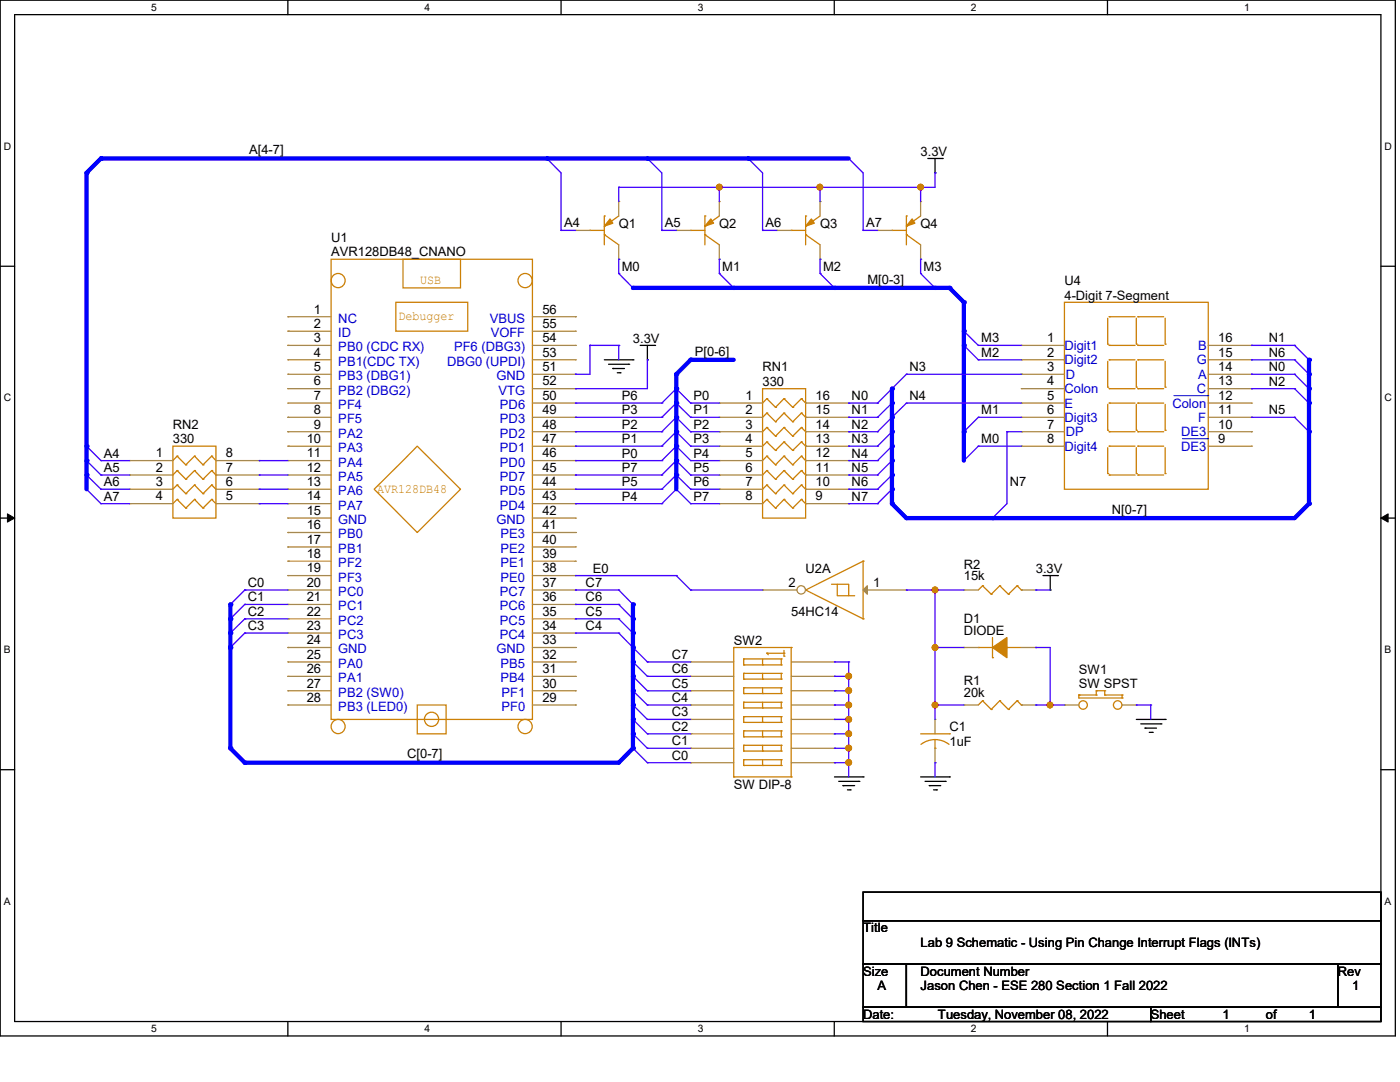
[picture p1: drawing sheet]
<svg xmlns="http://www.w3.org/2000/svg" width="279mm" height="216mm" viewBox="0 0 279 216" stroke-linecap="round" stroke-linejoin="round" font-family="sans-serif">
<path d="M0 0h278.5v206.7h-278.5zM2.9 2.9h272.7v200.9h-272.7z" fill="none" stroke="#000" stroke-width=".25"/>
<g fill="#fff">
<path d="M30.2 .3h1.1v2.3h-1.1z"/>
<path d="M30.2 204.1h1.1v2.3h-1.1z"/>
</g>
<path d="M57.4 0v2.9M57.4 203.8v2.9" fill="none" stroke="#000" stroke-width=".25"/>
<g fill="#fff">
<path d="M84.7 .3h1.1v2.3h-1.1z"/>
<path d="M84.7 204.1h1.1v2.3h-1.1z"/>
</g>
<path d="M112 0v2.9M112 203.8v2.9" fill="none" stroke="#000" stroke-width=".25"/>
<g fill="#fff">
<path d="M139.2 .3h1.1v2.3h-1.1z"/>
<path d="M139.2 204.1h1.1v2.3h-1.1z"/>
</g>
<path d="M166.5 0v2.9M166.5 203.8v2.9" fill="none" stroke="#000" stroke-width=".25"/>
<g fill="#fff">
<path d="M193.8 .3h1.1v2.3h-1.1z"/>
<path d="M193.8 204.1h1.1v2.3h-1.1z"/>
</g>
<path d="M221 0v2.9M221 203.8v2.9" fill="none" stroke="#000" stroke-width=".25"/>
<g fill="#fff">
<path d="M248.3 .3h1.1v2.3h-1.1z"/>
<path d="M248.3 204.1h1.1v2.3h-1.1z"/>
<path d="M.8 28h1.4v2.3h-1.4z"/>
<path d="M276.3 28h1.4v2.3h-1.4z"/>
<path d="M.8 78.2h1.4v2.3h-1.4z"/>
<path d="M276.3 78.2h1.4v2.3h-1.4z"/>
</g>
<path d="M0 53.1h2.9M275.6 53.1h2.9" fill="none" stroke="#000" stroke-width=".25"/>
<g fill="#fff">
<path d="M.8 128.5h1.3v2.2h-1.3z"/>
<path d="M276.3 128.5h1.3v2.2h-1.3z"/>
</g>
<path d="M0 103.4h2.9M275.6 103.4h2.9" fill="none" stroke="#000" stroke-width=".25"/>
<path d="M1.5 102.5l1.4 .9-1.4 .8zM275.6 103.4l1.4-.9v1.7z" fill="#000" stroke="#000" stroke-width=".2"/>
<g fill="#fff">
<path d="M.8 178.7h1.3v2.2h-1.3z"/>
<path d="M276.3 178.7h1.3v2.2h-1.3z"/>
</g>
<g fill="none" stroke="#000" stroke-width=".25">
<path d="M185.2 31.6h2.8M186.6 34.5h.1M186.6 31.6v2.9M188 31.6h.1M120.6 71.8h5.7M121.5 72.7h4M122.3 73.5h.1M122.3 73.5h2.3M123.2 74.4h.5M123.7 74.4h.1M125.5 72.7h.1M126.3 71.8h.1"/>
<path d="M127.8 68.9h2.8M129.2 71.8h.1M129.2 68.9v2.9M130.6 68.9h.1M208.2 114.9h2.8M209.6 117.7h.1M209.6 114.9v2.8M211 114.9h.1M0 153.6h2.9M166.5 155h5.8M167.4 155.9h4M168.2 156.8h.1"/>
<path d="M168.2 156.8h2.4M169.1 157.6h.6M169.7 157.6h.1M171.4 155.9h.1M172.3 155h.1M183.7 155h5.8M184.6 155.9h4M185.5 156.8h.1M185.5 156.8h2.2M186.3 157.6h.6M186.9 157.6h.1M188.6 155.9h.1"/>
<path d="M189.5 155h.1M226.8 143.6h5.7M227.7 144.4h4M228.5 145.3h.1M228.5 145.3h2.3M229.4 146.1h.6M230 146.1h.1M231.7 144.4h.1M232.5 143.6h.1M275.6 153.6h2.9M172.3 178h103.3v5.7h-103.3zM172.3 183.7h103.3v8.7h-103.3z"/>
<path d="M172.3 192.4h8.6v8.6h-8.6zM180.9 192.4h86.1v8.6h-86.1zM267 192.4h8.6v8.6h-8.6zM172.3 201h57.4v2.8h-57.4zM229.7 201h45.9v2.8h-45.9z"/>
</g>
<g fill="none" stroke="#4200ff" stroke-width=".25">
<path d="M109.1 31.6h.1M109.1 31.6l2.9 2.9M129.2 31.6h.1M129.2 31.6l2.9 2.9M149.3 31.6h.1M149.3 31.6l2.9 2.9M169.4 31.6h.1M169.4 31.6l2.9 2.9M123.5 54.6h.1M123.5 54.6l2.8 2.8M143.6 54.6h.1M143.6 54.6l2.8 2.8"/>
<path d="M163.7 54.6h.1M163.7 54.6l2.8 2.8M183.7 54.6h.1M183.7 54.6l2.9 2.8M135 77.6h.1M135 77.6l2.8 2.8M135 77.6l-2.9 2.8M178 77.6h.1M180.9 74.7l-5.8 5.7M192.4 66.1h.1M192.4 68.9h.1M192.4 66.1l2.8 2.8"/>
<path d="M192.4 68.9l2.8 2.9M258.4 68.9h.1M258.4 71.8h.1M258.4 74.7h.1M258.4 77.6h.1M258.4 68.9l2.8 2.9M258.4 71.8l2.8 2.9M258.4 74.7l2.8 2.9M258.4 77.6l2.8 2.8M17.3 89h.1M17.3 91.9h.1M17.3 94.8h.1"/>
<path d="M17.3 97.6h.1M17.3 89l2.9 2.9M17.3 91.9l2.9 2.9M17.3 94.8l2.9 2.8M17.3 97.6l2.9 2.9M132.1 80.4h.1M132.1 83.3h.1M132.1 86.1h.1M132.1 89h.1M132.1 91.9h.1M132.1 94.8h.1M132.1 97.6h.1"/>
<path d="M135 80.4h.1M135 83.3h.1M135 86.1h.1M135 89h.1M135 91.9h.1M135 94.8h.1M135 97.6h.1M135 80.4l2.8 2.9M135 80.4l-2.9 2.9M135 83.3l2.8 2.8M135 83.3l-2.9 2.8M135 86.1l2.8 2.9"/>
<path d="M135 86.1l-2.9 2.9M135 89l2.8 2.9M135 89l-2.9 2.9M135 91.9l2.8 2.9M135 91.9l-2.9 2.9M135 94.8l2.8 2.8M135 94.8l-2.9 2.8M135 97.6l2.8 2.9M135 97.6l-2.9 2.9M175.1 80.4h.1M175.1 83.3h.1M175.1 86.1h.1"/>
<path d="M175.1 89h.1M175.1 91.9h.1M175.1 94.8h.1M175.1 97.6h.1M178 83.3h.1M178 80.4l-2.9 2.9M178 83.3l-2.9 2.8M178 86.1l-2.9 2.9M178 89l-2.9 2.9M178 91.9l-2.9 2.9M178 94.8l-2.9 2.8M178 97.6l-2.9 2.9"/>
<path d="M180.9 80.4l-2.9 2.9M192.4 86.1h.1M192.4 91.9h.1M195.2 83.3l-2.8 2.8M195.2 89l-2.8 2.9M258.4 83.3h.1M258.4 83.3l2.8 2.8M48.9 117.7h.1M48.9 117.7l-2.9 2.9M123.5 117.7h.1M123.5 117.7l2.8 2.9M132.1 100.5h.1"/>
<path d="M135 114.9h.1M135 114.9l2.8 2.8M175.1 100.5h.1M198.1 103.4h.1M201 100.5l-2.9 2.9M48.9 120.6h.1M48.9 123.5h.1M48.9 126.3h.1M48.9 120.6l-2.9 2.9M48.9 123.5l-2.9 2.8M48.9 126.3l-2.9 2.9M123.5 120.6h.1"/>
<path d="M123.5 123.5h.1M123.5 126.3h.1M123.5 120.6l2.8 2.9M123.5 123.5l2.8 2.8M123.5 126.3l2.8 2.9M126.3 129.2h.1M126.3 132.1h.1M126.3 135h.1M126.3 137.8h.1M126.3 129.2l2.9 2.9M126.3 132.1l2.9 2.9M126.3 135l2.9 2.8"/>
<path d="M126.3 137.8l2.9 2.9M126.3 149.3h.1M126.3 140.7h.1M126.3 143.6h.1M126.3 146.4h.1M126.3 149.3l2.9 2.9M126.3 140.7l2.9 2.9M126.3 143.6l2.9 2.8M126.3 146.4l2.9 2.9"/>
</g>
<g fill="none" stroke="#cc8006" stroke-width=".25">
<path d="M66.1 51.7h40.2v91.9h-40.2zM80.4 51.7h11.5v5.7h-11.5zM117.7 46h.1M117.7 46h2.9M120.6 46.8h.1M120.6 45.1h.1M120.6 43.1h.1M120.6 46.8l2.9 2.1M120.6 43.1v5.8M123.5 43.1l-2.9 2M137.8 46h.1M137.8 46h2.9"/>
<path d="M140.7 46.8h.1M140.7 45.1h.1M140.7 43.1h.1M140.7 46.8l2.9 2.1M140.7 43.1v5.8M143.6 43.1l-2.9 2M157.9 46h.1M157.9 46h2.9M160.8 46.8h.1M160.8 45.1h.1M160.8 43.1h.1M160.8 46.8l2.9 2.1"/>
<path d="M160.8 43.1v5.8M163.7 43.1l-2.9 2M178 46h.1M178 46h2.9M180.9 46.8h.1M180.9 45.1h.1M180.9 43.1h.1M180.9 46.8l2.8 2.1M180.9 43.1v5.8M183.7 43.1l-2.8 2M79 60.3h14.3v5.8h-14.3zM152.2 77.6h8.6v25.8h-8.6z"/>
<path d="M153 79.5h.1M153 79.5l1.8 1.8M153 79.5l-.8 .9M156.5 79.5h.1M156.5 79.5l1.7 1.8M156.5 79.5l-1.7 1.8M159.9 79.5h.1M159.9 79.5l.9 .9M159.9 79.5l-1.7 1.8M212.4 60.3h28.7v37.3h-28.7zM221.1 68.7h.1M221.1 77.3h.1"/>
<path d="M221.1 63.5v5.2M221.1 72.1v5.2M221.4 63.2h.1M221.4 68.9h.1M221.4 77.6h.1M221.4 71.8h.1M221.4 63.2h5.1M221.4 68.9h5.1M221.4 71.8h5.1M221.4 77.6h5.1M226.8 68.7h.1M226.8 77.3h.1"/>
<path d="M226.8 63.5v5.2M226.8 72.1v5.2M227.1 63.2h.1M227.1 68.9h.1M227.1 71.8h.1M227.1 77.6h.1M227.1 63.2h5.1M227.1 68.9h5.1M227.1 71.8h5.1M227.1 77.6h5.1M232.5 68.7h.1M232.5 77.3h.1"/>
<path d="M232.5 63.5v5.2M232.5 72.1v5.2M34.5 89h8.6v14.4h-8.6zM35.3 91h.1M35.3 93.9h.1M35.3 96.8h.1M35.3 99.7h.1M35.3 91l1.8 1.8M35.3 91l-.8 .9M35.3 93.9l1.8 1.7M35.3 93.9l-.8 .9M35.3 96.8l1.8 1.7"/>
<path d="M35.3 96.8l-.8 .8M35.3 99.7l1.8 1.7M35.3 99.7l-.8 .8M37.1 92.8h.1M37.1 95.6h.1M37.1 98.5h.1M38.8 91h.1M38.8 93.9h.1M38.8 96.8h.1M38.8 99.7h.1M38.8 91l1.7 1.8M38.8 91l-1.7 1.8"/>
<path d="M38.8 93.9l1.7 1.7M38.8 93.9l-1.7 1.7M38.8 96.8l1.7 1.7M38.8 96.8l-1.7 1.7M38.8 99.7l1.7 1.7M38.8 99.7l-1.7 1.7M40.5 92.8h.1M40.5 95.6h.1M40.5 98.5h.1M42.2 91h.1M42.2 93.9h.1M42.2 96.8h.1"/>
<path d="M42.2 99.7h.1M42.2 91l.9 .9M42.2 91l-1.7 1.8M42.2 93.9l.9 .9M42.2 93.9l-1.7 1.7M42.2 96.8l.9 .8M42.2 96.8l-1.7 1.7M42.2 99.7l.9 .8M42.2 99.7l-1.7 1.7M43.1 91.9h.1M43.1 94.8h.1M43.1 97.6h.1"/>
<path d="M74.7 97.6l8.6-8.6 8.6 8.6-8.6 8.7zM153 82.4h.1M153 85.3h.1M153 88.2h.1M153 91h.1M153 93.9h.1M153 96.8h.1M153 99.7h.1M153 82.4l1.8 1.8M153 82.4l-.8 .9M153 85.3l1.8 1.7M153 85.3l-.8 .8"/>
<path d="M153 88.2l1.8 1.7M153 88.2l-.8 .8M153 91l1.8 1.8M153 91l-.8 .9M153 93.9l1.8 1.7M153 93.9l-.8 .9M153 96.8l1.8 1.7M153 96.8l-.8 .8M153 99.7l1.8 1.7M153 99.7l-.8 .8M154.8 81.3h.1M154.8 84.2h.1"/>
<path d="M154.8 87h.1M154.8 89.9h.1M154.8 92.8h.1M154.8 95.6h.1M154.8 98.5h.1M156.5 82.4h.1M156.5 85.3h.1M156.5 88.2h.1M156.5 91h.1M156.5 93.9h.1M156.5 96.8h.1M156.5 99.7h.1"/>
<path d="M156.5 82.4l1.7 1.8M156.5 82.4l-1.7 1.8M156.5 85.3l1.7 1.7M156.5 85.3l-1.7 1.7M156.5 88.2l1.7 1.7M156.5 88.2l-1.7 1.7M156.5 91l1.7 1.8M156.5 91l-1.7 1.8M156.5 93.9l1.7 1.7M156.5 93.9l-1.7 1.7M156.5 96.8l1.7 1.7M156.5 96.8l-1.7 1.7"/>
<path d="M156.5 99.7l1.7 1.7M156.5 99.7l-1.7 1.7M158.2 81.3h.1M158.2 84.2h.1M158.2 87h.1M158.2 89.9h.1M158.2 92.8h.1M158.2 95.6h.1M158.2 98.5h.1M159.9 82.4h.1M159.9 85.3h.1M159.9 88.2h.1"/>
<path d="M159.9 91h.1M159.9 93.9h.1M159.9 96.8h.1M159.9 99.7h.1M159.9 82.4l.9 .9M159.9 82.4l-1.7 1.8M159.9 85.3l.9 .8M159.9 85.3l-1.7 1.7M159.9 88.2l.9 .8M159.9 88.2l-1.7 1.7M159.9 91l.9 .9M159.9 91l-1.7 1.8"/>
<path d="M159.9 93.9l.9 .9M159.9 93.9l-1.7 1.7M159.9 96.8l.9 .8M159.9 96.8l-1.7 1.7M159.9 99.7l.9 .8M159.9 99.7l-1.7 1.7M160.8 80.4h.1M160.8 83.3h.1M160.8 86.1h.1M160.8 89h.1M160.8 91.9h.1M160.8 94.8h.1"/>
<path d="M160.8 97.6h.1M221.1 85.9h.1M221.1 94.5h.1M221.1 80.7v5.2M221.1 89.3v5.2M221.4 86.1h.1M221.4 80.4h.1M221.4 94.8h.1M221.4 89h.1M221.4 80.4h5.1M221.4 86.1h5.1M221.4 89h5.1"/>
<path d="M221.4 94.8h5.1M226.8 85.9h.1M226.8 94.5h.1M226.8 80.7v5.2M226.8 89.3v5.2M227.1 80.4h.1M227.1 86.1h.1M227.1 89h.1M227.1 94.8h.1M227.1 80.4h5.1M227.1 86.1h5.1M227.1 89h5.1"/>
<path d="M227.1 94.8h5.1M232.5 85.9h.1M232.5 94.5h.1M232.5 80.7v5.2M232.5 89.3v5.2M37.1 101.4h.1M40.5 101.4h.1M43.1 100.5h.1M154.8 101.4h.1M158.2 101.4h.1M160.8 100.5h.1M160.8 117.7h.1"/>
<path d="M160.8 117.7l11.5 5.8M165.9 116.6h3.5v2.3M167.1 116.6v2.3h3.5M172.3 112h.1M172.3 112v11.5M172.3 112l-11.5 5.7M196.1 116.9h.1M196.1 116.9l-.9 .8M196.1 116.9l1.7 1.7M197.8 118.6h.1M199.5 116.9h.1M199.5 116.9l-1.7 1.7"/>
<path d="M199.5 116.9l1.8 1.7M201.3 118.6h.1M203 116.9h.1M203 116.9l-1.7 1.7M203 116.9l.8 .8M203.8 117.7h.1M146.4 129.2h.1M146.4 129.2v25.8M146.4 129.2h11.5M148.4 132.7h.1M148.4 131.5h.1M148.4 135.5h.1"/>
<path d="M148.4 134.4h.1M148.4 138.4h.1M148.4 137.2h.1M148.4 131.5h7.5M148.4 132.7h7.5M148.4 131.5v1.2M148.4 134.4v1.1M148.4 137.2v1.2M148.4 134.4h7.5M148.4 135.5h7.5M148.4 137.2h7.5M148.4 138.4h7.5"/>
<path d="M152.2 132.7h.1M152.2 135.5h.1M152.2 138.4h.1M152.2 131.5v1.2M152.2 134.4v1.1M152.2 137.2v1.2M153 130.3h.1M153 130.3l.3 .3M153 130.3h3.5M155.9 131.5h.1M155.9 132.7h.1M155.9 134.4h.1"/>
<path d="M155.9 135.5h.1M155.9 137.2h.1M155.9 138.4h.1M155.9 131.5v1.2M155.9 134.4v1.1M155.9 137.2v1.2M156.5 130.3h.1M156.5 130.9h.1M156.5 129.8v1.1M157.9 129.2h.1M157.9 129.2v25.8M172.3 123.5h.1"/>
<path d="M195.2 129.2h.1M195.2 129.2h2.9M196.1 139.8h.1M196.1 139.8l-.9 .9M196.1 139.8l1.7 1.8M198.1 131.2h.1M198.1 127.2v4M199.5 139.8h.1M199.5 139.8l-1.7 1.8M199.5 139.8l1.8 1.8M201 129.2h.1M201 129.2h2.8"/>
<path d="M203 139.8h.1M203 139.8l-1.7 1.8M203 139.8l.8 .9M215.3 138.7h.1M215.3 138.7v.6h8.6M215.3 138.7h3.5M218.8 137.8h.1M218.8 138.7h.1M218.8 137.8h1.7M218.8 137.8v.9M220.5 138.7h.1M220.5 137.8h.1"/>
<path d="M220.5 138.7h3.4M220.5 137.8v.9M223.9 139.3h.1M223.9 138.7h.1M223.9 138.7v.6M83.3 140.7h5.7v5.7h-5.7zM146.4 155h.1M146.4 155h11.5M148.4 141.3h.1M148.4 140.1h.1M148.4 144.1h.1M148.4 143h.1"/>
<path d="M148.4 147h.1M148.4 145.8h.1M148.4 149.9h.1M148.4 148.7h.1M148.4 152.7h.1M148.4 151.6h.1M148.4 140.1v1.2M148.4 143v1.1M148.4 145.8v1.2M148.4 148.7v1.2M148.4 151.6v1.1M148.4 140.1h7.5"/>
<path d="M148.4 141.3h7.5M148.4 143h7.5M148.4 144.1h7.5M148.4 145.8h7.5M148.4 147h7.5M148.4 148.7h7.5M148.4 149.9h7.5M148.4 151.6h7.5M148.4 152.7h7.5M152.2 141.3h.1M152.2 144.1h.1M152.2 147h.1"/>
<path d="M152.2 149.9h.1M152.2 152.7h.1M152.2 140.1v1.2M152.2 143v1.1M152.2 145.8v1.2M152.2 148.7v1.2M152.2 151.6v1.1M155.9 140.1h.1M155.9 141.3h.1M155.9 143h.1M155.9 144.1h.1M155.9 145.8h.1"/>
<path d="M155.9 147h.1M155.9 148.7h.1M155.9 149.9h.1M155.9 151.6h.1M155.9 152.7h.1M155.9 140.1v1.2M155.9 143v1.1M155.9 145.8v1.2M155.9 148.7v1.2M155.9 151.6v1.1M157.9 155h.1M183.7 146.4h5.8"/>
<path d="M186.6 149.3h.1M186.6 147.6l1.5 .2 1.3 .7M186.6 147.6l-1.5 .2-1.3 .7M186.6 147.6v1.7M189.5 146.4h.1M197.8 141.6h.1M201.3 141.6h.1M203.8 140.7h.1"/>
<circle cx="67.5" cy="56" r="1.41"/>
<circle cx="104.8" cy="56" r="1.42"/>
<circle cx="67.5" cy="145" r="1.41"/>
<circle cx="86.1" cy="143.5" r="1.42"/>
<circle cx="104.8" cy="145" r="1.42"/>
<circle cx="216.2" cy="140.7" r=".85"/>
<circle cx="223.1" cy="140.7" r=".85"/>
</g>
<g fill="none" stroke="#a84" stroke-width=".25">
<path d="M114.9 46h.1M114.9 46h2.8M123.5 40.2h.1M123.5 51.7h.1M123.5 40.2v2.9M123.5 48.9v2.8M135 46h.1M135 46h2.8M143.6 40.2h.1M143.6 51.7h.1M143.6 40.2v2.9M143.6 48.9v2.8"/>
<path d="M155 46h.1M155 46h2.9M163.7 40.2h.1M163.7 51.7h.1M163.7 40.2v2.9M163.7 48.9v2.8M175.1 46h.1M175.1 46h2.9M183.7 40.2h.1M183.7 51.7h.1M183.7 40.2v2.9M183.7 48.9v2.8"/>
<path d="M57.4 66.1h.1M57.4 63.2h.1M57.4 68.9h.1M57.4 71.8h.1M57.4 77.6h.1M57.4 74.7h.1M57.4 74.7h8.7M57.4 71.8h8.7M57.4 68.9h8.7M57.4 77.6h8.7M57.4 66.1h8.7M57.4 63.2h8.7"/>
<path d="M106.3 74.7h8.6M106.3 71.8h8.6M106.3 68.9h8.6M106.3 77.6h8.6M106.3 66.1h8.6M106.3 63.2h8.6M114.9 71.8h.1M114.9 74.7h.1M114.9 68.9h.1M114.9 63.2h.1M114.9 66.1h.1M114.9 77.6h.1"/>
<path d="M203.8 68.9h.1M203.8 71.8h.1M203.8 74.7h.1M203.8 77.6h.1M203.8 74.7h8.6M203.8 71.8h8.6M203.8 68.9h8.6M203.8 77.6h8.6M241.1 74.7h8.7M241.1 71.8h8.7M241.1 68.9h8.7M241.1 77.6h8.7"/>
<path d="M249.8 74.7h.1M249.8 71.8h.1M249.8 68.9h.1M249.8 77.6h.1M25.9 91.9h.1M25.9 94.8h.1M25.9 97.6h.1M25.9 91.9h8.6M25.9 94.8h8.6M25.9 97.6h8.6M43.1 91.9h8.6M43.1 94.8h8.6"/>
<path d="M43.1 97.6h8.6M51.7 97.6h.1M51.7 94.8h.1M51.7 91.9h.1M57.4 80.4h.1M57.4 83.3h.1M57.4 86.1h.1M57.4 89h.1M57.4 91.9h.1M57.4 94.8h.1M57.4 97.6h.1M57.4 91.9h8.7"/>
<path d="M57.4 94.8h8.7M57.4 97.6h8.7M57.4 80.4h8.7M57.4 83.3h8.7M57.4 86.1h8.7M57.4 89h8.7M106.3 91.9h8.6M106.3 94.8h8.6M106.3 97.6h8.6M106.3 80.4h8.6M106.3 83.3h8.6M106.3 86.1h8.6"/>
<path d="M106.3 89h8.6M114.9 97.6h.1M114.9 94.8h.1M114.9 91.9h.1M114.9 89h.1M114.9 86.1h.1M114.9 83.3h.1M114.9 80.4h.1M143.6 80.4h.1M143.6 83.3h.1M143.6 86.1h.1M143.6 89h.1"/>
<path d="M143.6 91.9h.1M143.6 94.8h.1M143.6 97.6h.1M143.6 91.9h8.6M143.6 94.8h8.6M143.6 97.6h8.6M143.6 80.4h8.6M143.6 83.3h8.6M143.6 86.1h8.6M143.6 89h8.6M160.8 91.9h8.6M160.8 94.8h8.6"/>
<path d="M160.8 97.6h8.6M160.8 80.4h8.6M160.8 83.3h8.6M160.8 86.1h8.6M160.8 89h8.6M169.4 97.6h.1M169.4 94.8h.1M169.4 91.9h.1M169.4 89h.1M169.4 86.1h.1M169.4 83.3h.1M169.4 80.4h.1"/>
<path d="M203.8 80.4h.1M203.8 83.3h.1M203.8 86.1h.1M203.8 89h.1M203.8 80.4h8.6M203.8 83.3h8.6M203.8 86.1h8.6M203.8 89h8.6M241.1 80.4h8.7M241.1 83.3h8.7M241.1 86.1h8.7M241.1 89h8.7"/>
<path d="M249.8 89h.1M249.8 86.1h.1M249.8 83.3h.1M249.8 80.4h.1M25.9 100.5h.1M25.9 100.5h8.6M43.1 100.5h8.6M51.7 100.5h.1M57.4 103.4h.1M57.4 100.5h.1M57.4 117.7h.1M57.4 106.3h.1"/>
<path d="M57.4 109.1h.1M57.4 112h.1M57.4 114.9h.1M57.4 117.7h8.7M57.4 100.5h8.7M57.4 103.4h8.7M57.4 106.3h8.7M57.4 109.1h8.7M57.4 112h8.7M57.4 114.9h8.7M106.3 117.7h8.6M106.3 100.5h8.6"/>
<path d="M106.3 103.4h8.6M106.3 106.3h8.6M106.3 109.1h8.6M106.3 112h8.6M106.3 114.9h8.6M114.9 103.4h.1M114.9 114.9h.1M114.9 112h.1M114.9 109.1h.1M114.9 106.3h.1M114.9 100.5h.1M114.9 117.7h.1"/>
<path d="M143.6 100.5h.1M143.6 100.5h8.6M160.8 100.5h8.6M169.4 100.5h.1M172.3 117.7h8.6M180.9 117.7h.1M192.4 117.7h.1M192.4 117.7h2.8M203.8 117.7h2.9M206.7 117.7h.1M57.4 129.2h.1M57.4 120.6h.1"/>
<path d="M57.4 123.5h.1M57.4 126.3h.1M57.4 132.1h.1M57.4 135h.1M57.4 137.8h.1M57.4 132.1h8.7M57.4 135h8.7M57.4 137.8h8.7M57.4 129.2h8.7M57.4 120.6h8.7M57.4 123.5h8.7M57.4 126.3h8.7"/>
<path d="M106.3 132.1h8.6M106.3 135h8.6M106.3 137.8h8.6M106.3 129.2h8.6M106.3 120.6h8.6M106.3 123.5h8.6M106.3 126.3h8.6M114.9 129.2h.1M114.9 126.3h.1M114.9 123.5h.1M114.9 120.6h.1M114.9 137.8h.1"/>
<path d="M114.9 135h.1M114.9 132.1h.1M137.8 132.1h.1M137.8 135h.1M137.8 137.8h.1M137.8 132.1h8.6M137.8 135h8.6M137.8 137.8h8.6M157.9 132.1h8.6M157.9 135h8.6M157.9 137.8h8.6M166.5 132.1h.1"/>
<path d="M166.5 135h.1M166.5 137.8h.1M192.4 129.2h.1M192.4 129.2h2.8M203.8 129.2h2.9M206.7 129.2h.1M57.4 140.7h.1M57.4 140.7h8.7M106.3 140.7h8.6M114.9 140.7h.1M137.8 140.7h.1M137.8 143.6h.1"/>
<path d="M137.8 146.4h.1M137.8 149.3h.1M137.8 152.2h.1M137.8 140.7h8.6M137.8 143.6h8.6M137.8 146.4h8.6M137.8 149.3h8.6M137.8 152.2h8.6M157.9 140.7h8.6M157.9 143.6h8.6M157.9 146.4h8.6M157.9 149.3h8.6"/>
<path d="M157.9 152.2h8.6M166.5 140.7h.1M166.5 143.6h.1M166.5 146.4h.1M166.5 149.3h.1M166.5 152.2h.1M186.6 143.6h.1M186.6 152.2h.1M186.6 143.6v2.8M186.6 149.3v2.9M192.4 140.7h.1M192.4 140.7h2.8"/>
<path d="M203.8 140.7h2.9M206.7 140.7h.1M212.4 140.7h.1M212.4 140.7h2.9M223.9 140.7h2.9M226.8 140.7h.1"/>
</g>
<g fill="#cc8006" stroke="#cc8006" stroke-width=".25">
<path d="M182 43.7l.6 .8-1.7 .6z"/>
<path d="M161.9 43.7l.6 .8-1.7 .6z"/>
<path d="M141.9 43.7l.5 .8-1.7 .6z"/>
<path d="M121.8 43.7l.5 .8-1.7 .6z"/>
<path d="M198.1 129.2l2.9-2v4z" fill-rule="evenodd"/>
</g>
<path d="M234.3 79h6.7M241 79h.1M236 87.5h5M241 87.5h.1" fill="none" stroke="#00c" stroke-width=".2"/>
<path d="M172.3 117.7l.8-.8v1.7z" fill="#a84" stroke="#a84" stroke-width=".25"/>
<circle cx="159.9" cy="117.7" r=".84" fill="#fff" stroke="#a84" stroke-width=".25"/>
<path d="M152.2 117.7h.1M152.2 117.7h6.8" fill="none" stroke="#a84" stroke-width=".25"/>
<g fill="none" stroke="#4200ff" stroke-width=".25">
<path d="M180.9 117.7h.1M180.9 117.7h5.7v11.5M186.6 129.2h.1M206.7 129.2h.1M206.7 129.2h2.9v11.5M186.6 152.2h.1M186.6 140.7h.1M186.6 152.2v2.8M186.6 140.7h5.8M206.7 140.7h.1M206.7 140.7h5.7M209.6 140.7h.1"/>
<path d="M226.8 140.7h.1M226.8 140.7h2.9M229.7 140.7h.1M229.7 140.7v2.9"/>
</g>
<circle cx="209.6" cy="140.7" r=".55" fill="#f00" stroke="#f00" stroke-width=".25"/>
<path d="M20.2 31.6h88.9" fill="none" stroke="#00f" stroke-width=".85"/>
<circle cx="20.2" cy="31.6" r=".42" fill="#00f"/>
<path d="M109.1 31.6h20.1" fill="none" stroke="#00f" stroke-width=".85"/>
<circle cx="109.1" cy="31.6" r=".42" fill="#00f"/>
<path d="M129.2 31.6h20.1" fill="none" stroke="#00f" stroke-width=".85"/>
<circle cx="129.2" cy="31.6" r=".42" fill="#00f"/>
<path d="M149.3 31.6h20.1" fill="none" stroke="#00f" stroke-width=".85"/>
<circle cx="149.3" cy="31.6" r=".42" fill="#00f"/>
<path d="M20.2 31.6l-2.9 2.9" fill="none" stroke="#00f" stroke-width=".85"/>
<circle cx="20.2" cy="31.6" r=".42" fill="#00f"/>
<path d="M17.3 34.5v54.5" fill="none" stroke="#00f" stroke-width=".85"/>
<circle cx="17.3" cy="34.5" r=".42" fill="#00f"/>
<g fill="none" stroke="#4200ff" stroke-width=".25">
<path d="M112 34.5v11.5M123.5 37.4h.1M123.5 37.4v2.8M132.1 34.5v11.5M143.6 37.4h.1M143.6 37.4v2.8M152.2 34.5v11.5M163.7 37.4h.1M163.7 37.4v2.8M172.3 34.5v11.5M183.7 37.4h.1M183.7 37.4v2.8"/>
<path d="M186.6 34.5h.1M186.6 34.5v2.9h-63.1M112 46h.1M112 46h2.9M123.5 51.7h.1M123.5 51.7v2.9M132.1 46h.1M132.1 46h2.9M143.6 51.7h.1M143.6 51.7v2.9M152.2 46h.1M152.2 46h2.8"/>
<path d="M163.7 51.7h.1M163.7 51.7v2.9M172.3 46h.1M172.3 46h2.8M183.7 51.7h.1M183.7 51.7v2.9"/>
</g>
<g fill="#f00" stroke="#f00" stroke-width=".25">
<circle cx="143.6" cy="37.3" r=".55"/>
<circle cx="183.7" cy="37.3" r=".55"/>
<circle cx="163.6" cy="37.3" r=".55"/>
</g>
<path d="M126.3 57.4h20.1" fill="none" stroke="#00f" stroke-width=".85"/>
<circle cx="126.3" cy="57.4" r=".42" fill="#00f"/>
<path d="M146.4 57.4h20.1" fill="none" stroke="#00f" stroke-width=".85"/>
<circle cx="146.4" cy="57.4" r=".42" fill="#00f"/>
<path d="M166.5 57.4h20.1" fill="none" stroke="#00f" stroke-width=".85"/>
<circle cx="166.5" cy="57.4" r=".42" fill="#00f"/>
<path d="M186.6 57.4h2.9" fill="none" stroke="#00f" stroke-width=".85"/>
<circle cx="186.6" cy="57.4" r=".42" fill="#00f"/>
<path d="M189.5 57.4l2.9 2.9" fill="none" stroke="#00f" stroke-width=".85"/>
<circle cx="189.5" cy="57.4" r=".42" fill="#00f"/>
<path d="M192.4 60.3v5.8" fill="none" stroke="#00f" stroke-width=".85"/>
<circle cx="192.4" cy="60.3" r=".42" fill="#00f"/>
<path d="M192.4 66.1v2.8" fill="none" stroke="#00f" stroke-width=".85"/>
<circle cx="192.4" cy="66.1" r=".42" fill="#00f"/>
<path d="M117.7 68.9h.1M117.7 68.9v5.8M117.7 68.9h5.8M123.5 68.9h.1M123.5 68.9v2.9" fill="none" stroke="#4200ff" stroke-width=".25"/>
<path d="M192.4 68.9v17.2" fill="none" stroke="#00f" stroke-width=".85"/>
<circle cx="192.4" cy="68.9" r=".42" fill="#00f"/>
<path d="M129.2 71.8h.1M129.2 71.8v5.8M195.2 68.9h.1M195.2 68.9h8.6M249.8 68.9h.1M249.8 68.9h8.6" fill="none" stroke="#4200ff" stroke-width=".25"/>
<path d="M137.8 71.8h8.6" fill="none" stroke="#00f" stroke-width=".85"/>
<circle cx="137.8" cy="71.8" r=".42" fill="#00f"/>
<path d="M195.2 71.8h.1M195.2 71.8h8.6M249.8 71.8h.1M249.8 71.8h8.6" fill="none" stroke="#4200ff" stroke-width=".25"/>
<path d="M261.2 71.8v2.9" fill="none" stroke="#00f" stroke-width=".85"/>
<circle cx="261.2" cy="71.8" r=".42" fill="#00f"/>
<path d="M114.9 74.7h.1M114.9 74.7h2.8" fill="none" stroke="#4200ff" stroke-width=".25"/>
<path d="M137.8 71.8l-2.8 2.9" fill="none" stroke="#00f" stroke-width=".85"/>
<circle cx="137.8" cy="71.8" r=".42" fill="#00f"/>
<path d="M135 74.7v2.9" fill="none" stroke="#00f" stroke-width=".85"/>
<circle cx="135" cy="74.7" r=".42" fill="#00f"/>
<path d="M180.9 74.7h.1M180.9 74.7h22.9M249.8 74.7h.1M249.8 74.7h8.6" fill="none" stroke="#4200ff" stroke-width=".25"/>
<path d="M261.2 74.7v2.9" fill="none" stroke="#00f" stroke-width=".85"/>
<circle cx="261.2" cy="74.7" r=".42" fill="#00f"/>
<path d="M114.9 77.6h.1M114.9 77.6h14.3" fill="none" stroke="#4200ff" stroke-width=".25"/>
<path d="M135 77.6v2.8" fill="none" stroke="#00f" stroke-width=".85"/>
<circle cx="135" cy="77.6" r=".42" fill="#00f"/>
<path d="M178 77.6v2.8" fill="none" stroke="#00f" stroke-width=".85"/>
<circle cx="178" cy="77.6" r=".42" fill="#00f"/>
<path d="M249.8 77.6h.1M249.8 77.6h8.6" fill="none" stroke="#4200ff" stroke-width=".25"/>
<path d="M261.2 77.6v2.8" fill="none" stroke="#00f" stroke-width=".85"/>
<circle cx="261.2" cy="77.6" r=".42" fill="#00f"/>
<path d="M114.9 80.4h.1M114.9 80.4h17.2" fill="none" stroke="#4200ff" stroke-width=".25"/>
<path d="M135 80.4v2.9" fill="none" stroke="#00f" stroke-width=".85"/>
<circle cx="135" cy="80.4" r=".42" fill="#00f"/>
<path d="M137.8 80.4h.1M137.8 80.4h5.8M169.4 80.4h.1M169.4 80.4h5.7" fill="none" stroke="#4200ff" stroke-width=".25"/>
<path d="M178 80.4v2.9" fill="none" stroke="#00f" stroke-width=".85"/>
<circle cx="178" cy="80.4" r=".42" fill="#00f"/>
<path d="M180.9 80.4h.1M180.9 80.4h22.9" fill="none" stroke="#4200ff" stroke-width=".25"/>
<path d="M261.2 80.4v5.7" fill="none" stroke="#00f" stroke-width=".85"/>
<circle cx="261.2" cy="80.4" r=".42" fill="#00f"/>
<path d="M114.9 83.3h.1M114.9 83.3h17.2" fill="none" stroke="#4200ff" stroke-width=".25"/>
<path d="M135 83.3v2.8" fill="none" stroke="#00f" stroke-width=".85"/>
<circle cx="135" cy="83.3" r=".42" fill="#00f"/>
<path d="M137.8 83.3h.1M137.8 83.3h5.8M169.4 83.3h.1M169.4 83.3h5.7" fill="none" stroke="#4200ff" stroke-width=".25"/>
<path d="M178 83.3v2.8" fill="none" stroke="#00f" stroke-width=".85"/>
<circle cx="178" cy="83.3" r=".42" fill="#00f"/>
<path d="M114.9 86.1h.1M114.9 86.1h17.2M195.2 83.3h.1M195.2 83.3h8.6M249.8 83.3h.1M249.8 83.3h8.6" fill="none" stroke="#4200ff" stroke-width=".25"/>
<path d="M135 86.1v2.9" fill="none" stroke="#00f" stroke-width=".85"/>
<circle cx="135" cy="86.1" r=".42" fill="#00f"/>
<path d="M137.8 86.1h.1M137.8 86.1h5.8M169.4 86.1h.1M169.4 86.1h5.7" fill="none" stroke="#4200ff" stroke-width=".25"/>
<path d="M178 86.1v2.9" fill="none" stroke="#00f" stroke-width=".85"/>
<circle cx="178" cy="86.1" r=".42" fill="#00f"/>
<path d="M192.4 86.1v5.8" fill="none" stroke="#00f" stroke-width=".85"/>
<circle cx="192.4" cy="86.1" r=".42" fill="#00f"/>
<path d="M201 86.1h.1M201 86.1h2.8M201 86.1v14.4" fill="none" stroke="#4200ff" stroke-width=".25"/>
<path d="M261.2 86.1v14.4" fill="none" stroke="#00f" stroke-width=".85"/>
<circle cx="261.2" cy="86.1" r=".42" fill="#00f"/>
<path d="M17.3 89v2.9" fill="none" stroke="#00f" stroke-width=".85"/>
<circle cx="17.3" cy="89" r=".42" fill="#00f"/>
<path d="M114.9 89h.1M114.9 89h17.2" fill="none" stroke="#4200ff" stroke-width=".25"/>
<path d="M135 89v2.9" fill="none" stroke="#00f" stroke-width=".85"/>
<circle cx="135" cy="89" r=".42" fill="#00f"/>
<path d="M137.8 89h.1M137.8 89h5.8M169.4 89h.1M169.4 89h5.7" fill="none" stroke="#4200ff" stroke-width=".25"/>
<path d="M178 89v2.9" fill="none" stroke="#00f" stroke-width=".85"/>
<circle cx="178" cy="89" r=".42" fill="#00f"/>
<path d="M195.2 89h.1M195.2 89h8.6" fill="none" stroke="#4200ff" stroke-width=".25"/>
<path d="M17.3 91.9v2.9" fill="none" stroke="#00f" stroke-width=".85"/>
<circle cx="17.3" cy="91.9" r=".42" fill="#00f"/>
<path d="M20.2 91.9h.1M20.2 91.9h5.7M51.7 91.9h.1M51.7 91.9h5.7M114.9 91.9h.1M114.9 91.9h17.2" fill="none" stroke="#4200ff" stroke-width=".25"/>
<path d="M135 91.9v2.9" fill="none" stroke="#00f" stroke-width=".85"/>
<circle cx="135" cy="91.9" r=".42" fill="#00f"/>
<path d="M137.8 91.9h.1M137.8 91.9h5.8M169.4 91.9h.1M169.4 91.9h5.7" fill="none" stroke="#4200ff" stroke-width=".25"/>
<path d="M178 91.9v2.9" fill="none" stroke="#00f" stroke-width=".85"/>
<circle cx="178" cy="91.9" r=".42" fill="#00f"/>
<path d="M17.3 94.8v2.8" fill="none" stroke="#00f" stroke-width=".85"/>
<circle cx="17.3" cy="94.8" r=".42" fill="#00f"/>
<path d="M20.2 94.8h.1M20.2 94.8h5.7M51.7 94.8h.1M51.7 94.8h5.7M114.9 94.8h.1M114.9 94.8h17.2" fill="none" stroke="#4200ff" stroke-width=".25"/>
<path d="M135 94.8v2.8" fill="none" stroke="#00f" stroke-width=".85"/>
<circle cx="135" cy="94.8" r=".42" fill="#00f"/>
<path d="M137.8 94.8h.1M137.8 94.8h5.8M169.4 94.8h.1M169.4 94.8h5.7" fill="none" stroke="#4200ff" stroke-width=".25"/>
<path d="M178 94.8v2.8" fill="none" stroke="#00f" stroke-width=".85"/>
<circle cx="178" cy="94.8" r=".42" fill="#00f"/>
<path d="M20.2 97.6h.1M20.2 97.6h5.7M51.7 97.6h.1M51.7 97.6h5.7M114.9 97.6h.1M114.9 97.6h17.2M137.8 97.6h.1M137.8 97.6h5.8M169.4 97.6h.1M169.4 97.6h5.7" fill="none" stroke="#4200ff" stroke-width=".25"/>
<path d="M178 97.6v2.9" fill="none" stroke="#00f" stroke-width=".85"/>
<circle cx="178" cy="97.6" r=".42" fill="#00f"/>
<path d="M20.2 100.5h.1M20.2 100.5h5.7M51.7 100.5h.1M51.7 100.5h5.7M114.9 100.5h.1M114.9 100.5h17.2M137.8 100.5h.1M137.8 100.5h5.8M169.4 100.5h.1M169.4 100.5h5.7" fill="none" stroke="#4200ff" stroke-width=".25"/>
<path d="M178 100.5l2.9 2.9" fill="none" stroke="#00f" stroke-width=".85"/>
<circle cx="178" cy="100.5" r=".42" fill="#00f"/>
<path d="M180.9 103.4h17.2" fill="none" stroke="#00f" stroke-width=".85"/>
<circle cx="180.9" cy="103.4" r=".42" fill="#00f"/>
<path d="M198.1 103.4h60.3" fill="none" stroke="#00f" stroke-width=".85"/>
<circle cx="198.1" cy="103.4" r=".42" fill="#00f"/>
<path d="M261.2 100.5l-2.8 2.9" fill="none" stroke="#00f" stroke-width=".85"/>
<circle cx="261.2" cy="100.5" r=".42" fill="#00f"/>
<path d="M48.9 117.7h.1M48.9 117.7h8.5M114.9 114.9h.1M114.9 117.7h.1M114.9 114.9h20.1M114.9 117.7h8.6" fill="none" stroke="#4200ff" stroke-width=".25"/>
<path d="M46 120.6v2.9" fill="none" stroke="#00f" stroke-width=".85"/>
<circle cx="46" cy="120.6" r=".42" fill="#00f"/>
<path d="M48.9 120.6h.1M48.9 120.6h8.5M114.9 120.6h.1M114.9 120.6h8.6" fill="none" stroke="#4200ff" stroke-width=".25"/>
<path d="M126.3 120.6v2.9" fill="none" stroke="#00f" stroke-width=".85"/>
<circle cx="126.3" cy="120.6" r=".42" fill="#00f"/>
<path d="M46 123.5v2.8" fill="none" stroke="#00f" stroke-width=".85"/>
<circle cx="46" cy="123.5" r=".42" fill="#00f"/>
<path d="M48.9 123.5h.1M48.9 123.5h8.5M114.9 123.5h.1M114.9 123.5h8.6" fill="none" stroke="#4200ff" stroke-width=".25"/>
<path d="M126.3 123.5v2.8" fill="none" stroke="#00f" stroke-width=".85"/>
<circle cx="126.3" cy="123.5" r=".42" fill="#00f"/>
<path d="M129.2 132.1h.1M129.2 132.1h8.6M166.5 132.1h.1M166.5 132.1h2.9M169.4 132.1h.1M169.4 132.1v2.9" fill="none" stroke="#4200ff" stroke-width=".25"/>
<path d="M46 126.3v2.9" fill="none" stroke="#00f" stroke-width=".85"/>
<circle cx="46" cy="126.3" r=".42" fill="#00f"/>
<path d="M48.9 126.3h.1M48.9 126.3h8.5M114.9 126.3h.1M114.9 126.3h8.6" fill="none" stroke="#4200ff" stroke-width=".25"/>
<path d="M126.3 126.3v2.9" fill="none" stroke="#00f" stroke-width=".85"/>
<circle cx="126.3" cy="126.3" r=".42" fill="#00f"/>
<path d="M129.2 135h.1M129.2 135h8.6M166.5 135h.1M166.5 135h2.9M169.4 135h.1M169.4 135v2.8" fill="none" stroke="#4200ff" stroke-width=".25"/>
<circle cx="169.4" cy="134.9" r=".55" fill="#f00" stroke="#f00" stroke-width=".25"/>
<path d="M46 129.2v20.1" fill="none" stroke="#00f" stroke-width=".85"/>
<circle cx="46" cy="129.2" r=".42" fill="#00f"/>
<path d="M126.3 129.2v2.9" fill="none" stroke="#00f" stroke-width=".85"/>
<circle cx="126.3" cy="129.2" r=".42" fill="#00f"/>
<g fill="none" stroke="#4200ff" stroke-width=".25">
<path d="M129.2 137.8h.1M129.2 137.8h8.6M166.5 137.8h.1M166.5 137.8h2.9M169.4 137.8h.1M169.4 137.8v14.4h-2.9M129.2 140.7h.1M129.2 143.6h.1M129.2 146.4h.1M129.2 149.3h.1M129.2 152.2h.1M129.2 140.7h8.6"/>
<path d="M129.2 143.6h8.6M129.2 146.4h8.6M129.2 149.3h8.6M129.2 152.2h8.6M166.5 140.7h.1M166.5 143.6h.1M166.5 146.4h.1M166.5 149.3h.1M166.5 152.2h.1M166.5 140.7h2.9M166.5 143.6h2.9M166.5 146.4h2.9"/>
<path d="M166.5 149.3h2.9M169.4 140.7h.1M169.4 143.6h.1M169.4 146.4h.1M169.4 149.3h.1"/>
</g>
<g fill="#f00" stroke="#f00" stroke-width=".25">
<circle cx="169.4" cy="137.8" r=".55"/>
<circle cx="169.4" cy="143.6" r=".55"/>
<circle cx="169.4" cy="140.7" r=".55"/>
<circle cx="169.4" cy="146.4" r=".55"/>
<circle cx="169.4" cy="149.3" r=".55"/>
<circle cx="169.4" cy="152.1" r=".55"/>
</g>
<path d="M46 149.3l2.9 2.9" fill="none" stroke="#00f" stroke-width=".85"/>
<circle cx="46" cy="149.3" r=".42" fill="#00f"/>
<path d="M48.9 152.2h74.6" fill="none" stroke="#00f" stroke-width=".85"/>
<circle cx="48.9" cy="152.2" r=".42" fill="#00f"/>
<path d="M126.3 149.3l-2.8 2.9" fill="none" stroke="#00f" stroke-width=".85"/>
<circle cx="126.3" cy="149.3" r=".42" fill="#00f"/>
<path d="M169.4 152.2h.1M169.4 152.2v2.8" fill="none" stroke="#4200ff" stroke-width=".25"/>
<path d="M126.3 132.1v2.9" fill="none" stroke="#00f" stroke-width=".85"/>
<circle cx="126.3" cy="132.1" r=".42" fill="#00f"/>
<path d="M126.3 135v2.8" fill="none" stroke="#00f" stroke-width=".85"/>
<circle cx="126.3" cy="135" r=".42" fill="#00f"/>
<path d="M126.3 137.8v2.9" fill="none" stroke="#00f" stroke-width=".85"/>
<circle cx="126.3" cy="137.8" r=".42" fill="#00f"/>
<path d="M126.3 140.7v2.9" fill="none" stroke="#00f" stroke-width=".85"/>
<circle cx="126.3" cy="140.7" r=".42" fill="#00f"/>
<path d="M126.3 143.6v2.8" fill="none" stroke="#00f" stroke-width=".85"/>
<circle cx="126.3" cy="143.6" r=".42" fill="#00f"/>
<path d="M126.3 146.4v2.9" fill="none" stroke="#00f" stroke-width=".85"/>
<circle cx="126.3" cy="146.4" r=".42" fill="#00f"/>
<path d="M137.8 117.7h.1M137.8 117.7h14.4M186.6 117.7h.1M186.6 117.7h5.8M206.7 117.7h.1M206.7 117.7h2.9M186.6 129.2h.1M186.6 129.2v14.4M186.6 129.2h5.8M186.6 140.7h.1" fill="none" stroke="#4200ff" stroke-width=".25"/>
<g fill="#f00" stroke="#f00" stroke-width=".25">
<circle cx="186.6" cy="117.7" r=".55"/>
<circle cx="186.6" cy="129.2" r=".55"/>
<circle cx="186.6" cy="140.7" r=".55"/>
<circle cx="209.6" cy="140.7" r=".55"/>
<circle cx="143.6" cy="37.3" r=".55"/>
<circle cx="183.7" cy="37.3" r=".55"/>
<circle cx="163.6" cy="37.3" r=".55"/>
<circle cx="169.4" cy="134.9" r=".55"/>
<circle cx="169.4" cy="137.8" r=".55"/>
<circle cx="169.4" cy="143.6" r=".55"/>
<circle cx="169.4" cy="140.7" r=".55"/>
<circle cx="169.4" cy="146.4" r=".55"/>
<circle cx="169.4" cy="149.3" r=".55"/>
<circle cx="169.4" cy="152.1" r=".55"/>
</g>
<g font-size="2.6">
<text x="49.7" y="30.8">A[4-7]</text>
<text x="183.7" y="31.1">3.3V</text>
<text x="112.6" y="45.4">A4</text>
<text x="123.5" y="45.4">Q1</text>
<text x="132.7" y="45.4">A5</text>
<text x="143.6" y="45.4">Q2</text>
<text x="152.8" y="45.4">A6</text>
<text x="163.7" y="45.4">Q3</text>
<text x="172.8" y="45.4">A7</text>
<text x="183.7" y="45.4">Q4</text>
<text x="66.1" y="48.3">U1</text>
<text x="66.1" y="51.2">AVR128DB48_CNANO</text>
<text x="124.1" y="54">M0</text>
<text x="144.1" y="54">M1</text>
<text x="164.3" y="54">M2</text>
<text x="184.3" y="54">M3</text>
<text x="173.1" y="56.6">M[0-3]</text>
<text x="212.4" y="56.9">U4</text>
<text x="212.4" y="59.8">4-Digit 7-Segment</text>
<text x="62.7" y="65.4">2</text>
<text x="62.7" y="62.6">1</text>
<text x="108.2" y="62.6">56</text>
<text x="108.2" y="65.4">55</text>
<text x="62.7" y="68.3">3</text>
<text x="62.7" y="71.2">4</text>
<text x="108.2" y="71.2">53</text>
<text x="108.2" y="68.3">54</text>
<text x="126.3" y="68.4">3.3V</text>
<text x="138.7" y="71">P[0-6]</text>
<text x="195.8" y="68.3">M3</text>
<text x="195.8" y="71.2">M2</text>
<text x="209" y="68.3">1</text>
<text x="209" y="71.2">2</text>
<text x="243.1" y="71.2">15</text>
<text x="243.1" y="68.3">16</text>
<text x="253.2" y="68.3">N1</text>
<text x="253.2" y="71.2">N6</text>
<text x="62.7" y="76.9">6</text>
<text x="62.7" y="74">5</text>
<text x="108.2" y="74">51</text>
<text x="108.2" y="76.9">52</text>
<text x="152.2" y="74.1">RN1</text>
<text x="152.2" y="77">330</text>
<text x="181.5" y="74.1">N3</text>
<text x="209" y="74">3</text>
<text x="209" y="76.9">4</text>
<text x="243.1" y="74">14</text>
<text x="243.1" y="76.9">13</text>
<text x="253.2" y="74.1">N0</text>
<text x="253.2" y="77">N2</text>
<text x="62.7" y="79.8">7</text>
<text x="62.7" y="82.6">8</text>
<text x="108.2" y="82.6">49</text>
<text x="108.2" y="79.8">50</text>
<text x="124.1" y="79.8">P6</text>
<text x="124.1" y="82.7">P3</text>
<text x="138.4" y="79.8">P0</text>
<text x="138.4" y="82.7">P1</text>
<text x="148.8" y="79.8">1</text>
<text x="148.8" y="82.6">2</text>
<text x="162.8" y="82.6">15</text>
<text x="162.8" y="79.8">16</text>
<text x="170" y="79.8">N0</text>
<text x="170" y="82.7">N1</text>
<text x="181.5" y="79.8">N4</text>
<text x="195.8" y="82.7">M1</text>
<text x="209" y="79.8">5</text>
<text x="209" y="82.6">6</text>
<text x="243.1" y="82.6">11</text>
<text x="243.1" y="79.8">12</text>
<text x="253.2" y="82.7">N5</text>
<text x="34.5" y="85.6">RN2</text>
<text x="34.5" y="88.5">330</text>
<text x="61.2" y="88.4">10</text>
<text x="62.7" y="85.5">9</text>
<text x="108.2" y="88.4">47</text>
<text x="108.2" y="85.5">48</text>
<text x="124.1" y="85.6">P2</text>
<text x="124.1" y="88.4">P1</text>
<text x="138.4" y="85.6">P2</text>
<text x="138.4" y="88.4">P3</text>
<text x="148.8" y="85.5">3</text>
<text x="148.8" y="88.4">4</text>
<text x="162.8" y="88.4">13</text>
<text x="162.8" y="85.5">14</text>
<text x="170" y="85.6">N2</text>
<text x="170" y="88.4">N3</text>
<text x="195.8" y="88.4">M0</text>
<text x="209" y="85.5">7</text>
<text x="209" y="88.4">8</text>
<text x="243.1" y="88.4">9</text>
<text x="243.1" y="85.5">10</text>
<text x="20.7" y="91.3">A4</text>
<text x="20.7" y="94.2">A5</text>
<text x="31.1" y="91.3">1</text>
<text x="31.1" y="94.1">2</text>
<text x="45.1" y="94.1">7</text>
<text x="45.1" y="91.3">8</text>
<text x="61.2" y="91.3">11</text>
<text x="61.2" y="94.1">12</text>
<text x="108.2" y="94.1">45</text>
<text x="108.2" y="91.3">46</text>
<text x="124.1" y="91.3">P0</text>
<text x="124.1" y="94.2">P7</text>
<text x="138.4" y="91.3">P4</text>
<text x="138.4" y="94.2">P5</text>
<text x="148.8" y="91.3">5</text>
<text x="148.8" y="94.1">6</text>
<text x="162.8" y="94.1">11</text>
<text x="162.8" y="91.3">12</text>
<text x="170" y="91.3">N4</text>
<text x="170" y="94.2">N5</text>
<text x="20.7" y="97">A6</text>
<text x="20.7" y="99.9">A7</text>
<text x="31.1" y="97">3</text>
<text x="31.1" y="99.9">4</text>
<text x="45.1" y="99.9">5</text>
<text x="45.1" y="97">6</text>
<text x="61.2" y="97">13</text>
<text x="61.2" y="99.9">14</text>
<text x="108.2" y="99.9">43</text>
<text x="108.2" y="97">44</text>
<text x="124.1" y="97">P5</text>
<text x="124.1" y="99.9">P4</text>
<text x="138.4" y="97">P6</text>
<text x="138.4" y="99.9">P7</text>
<text x="148.8" y="97">7</text>
<text x="148.8" y="99.9">8</text>
<text x="162.8" y="99.9">9</text>
<text x="162.8" y="97">10</text>
<text x="170" y="97">N6</text>
<text x="170" y="99.9">N7</text>
<text x="201.5" y="97">N7</text>
<text x="61.2" y="102.7">15</text>
<text x="61.2" y="105.6">16</text>
<text x="108.2" y="102.7">42</text>
<text x="108.2" y="105.6">41</text>
<text x="221.9" y="102.5">N[0-7]</text>
<text x="61.2" y="108.5">17</text>
<text x="61.2" y="111.3">18</text>
<text x="108.2" y="111.3">39</text>
<text x="108.2" y="108.5">40</text>
<text x="192.4" y="113.5">R2</text>
<text x="49.4" y="117.1">C0</text>
<text x="61.2" y="117.1">20</text>
<text x="61.2" y="120">21</text>
<text x="61.2" y="114.2">19</text>
<text x="108.2" y="114.2">38</text>
<text x="108.2" y="120">36</text>
<text x="108.2" y="117.1">37</text>
<text x="116.9" y="117.1">C7</text>
<text x="118.3" y="114.3">E0</text>
<text x="157.4" y="117.1">2</text>
<text x="160.8" y="114.3">U2A</text>
<text x="174.2" y="117.1">1</text>
<text x="192.4" y="115.7">15k</text>
<text x="206.7" y="114.3">3.3V</text>
<text x="49.4" y="120">C1</text>
<text x="49.4" y="122.9">C2</text>
<text x="49.4" y="125.7">C3</text>
<text x="61.2" y="122.9">22</text>
<text x="61.2" y="125.7">23</text>
<text x="108.2" y="125.7">34</text>
<text x="108.2" y="122.9">35</text>
<text x="116.9" y="120">C6</text>
<text x="116.9" y="122.9">C5</text>
<text x="116.9" y="125.7">C4</text>
<text x="157.9" y="122.9">54HC14</text>
<text x="192.4" y="124.4">D1</text>
<text x="61.2" y="128.6">24</text>
<text x="61.2" y="131.4">25</text>
<text x="108.2" y="128.6">33</text>
<text x="108.2" y="131.4">32</text>
<text x="134.1" y="131.5">C7</text>
<text x="146.4" y="128.7">SW2</text>
<text x="192.4" y="126.7">DIODE</text>
<text x="61.2" y="134.3">26</text>
<text x="61.2" y="137.2">27</text>
<text x="108.2" y="137.2">30</text>
<text x="108.2" y="134.3">31</text>
<text x="134.1" y="134.4">C6</text>
<text x="134.1" y="137.2">C5</text>
<text x="192.4" y="136.7">R1</text>
<text x="215.3" y="134.4">SW1</text>
<text x="215.3" y="137.3">SW SPST</text>
<text x="61.2" y="140">28</text>
<text x="108.2" y="140">29</text>
<text x="134.1" y="140.1">C4</text>
<text x="134.1" y="143">C3</text>
<text x="192.4" y="139">20k</text>
<text x="134.1" y="145.8">C2</text>
<text x="134.1" y="148.7">C1</text>
<text x="189.5" y="145.9">C1</text>
<text x="189.5" y="148.8">1uF</text>
<text x="81.3" y="151.3">C[0-7]</text>
<text x="134.1" y="151.6">C0</text>
<text x="146.4" y="157.4">SW DIP-8</text>
<text x="172.3" y="186.1">Title</text>
<text x="183.7" y="188.9">Lab 9 Schematic - Using Pin Change Interrupt Flags (INTs)</text>
<text x="172.3" y="194.7">Size</text>
<text x="175.1" y="197.6">A</text>
<text x="183.7" y="194.7">Document Number</text>
<text x="183.7" y="197.6">Jason Chen - ESE 280 Section 1 Fall 2022</text>
<text x="267" y="194.7">Rev</text>
<text x="269.8" y="197.6">1</text>
<text x="172.3" y="203.3">Date:</text>
<text x="187.2" y="203.3">Tuesday, November 08, 2022</text>
<text x="229.7" y="203.3">Sheet</text>
<text x="244" y="203.3">1</text>
<text x="252.6" y="203.3">of</text>
<text x="261.2" y="203.3">1</text>
</g>
<g font-size="2.6" fill="#cc8006">
<text x="83.9" y="56.6">USB</text>
<text x="79.5" y="63.8">Debugger</text>
<text x="75.3" y="98.3">AVR128DB48</text>
</g>
<g font-size="2.6" fill="#00c">
<text x="67.5" y="64.4">NC</text>
<text x="97.7" y="64.4">VBUS</text>
<text x="67.5" y="67.3">ID</text>
<text x="67.5" y="70.1">PB0 (CDC RX)</text>
<text x="90.6" y="70.1">PF6 (DBG3)</text>
<text x="98" y="67.3">VOFF</text>
<text x="212.4" y="69.8">Digit1</text>
<text x="239.1" y="69.8">B</text>
<text x="67.5" y="73">PB1(CDC TX)</text>
<text x="67.5" y="75.9">PB3 (DBG1)</text>
<text x="89.2" y="73">DBG0 (UPDI)</text>
<text x="99.1" y="75.9">GND</text>
<text x="212.4" y="72.7">Digit2</text>
<text x="212.7" y="75.6">D</text>
<text x="238.8" y="72.7">G</text>
<text x="239.1" y="75.6">A</text>
<text x="67.5" y="81.6">PF4</text>
<text x="67.5" y="78.7">PB2 (DBG2)</text>
<text x="99.5" y="78.7">VTG</text>
<text x="99.8" y="81.6">PD6</text>
<text x="212.4" y="78.4">Colon</text>
<text x="212.4" y="81.3">E</text>
<text x="234" y="81.3">Colon</text>
<text x="238.8" y="78.4">C</text>
<text x="67.5" y="84.5">PF5</text>
<text x="67.5" y="87.3">PA2</text>
<text x="99.8" y="87.3">PD2</text>
<text x="99.8" y="84.5">PD3</text>
<text x="212.4" y="84.2">Digit3</text>
<text x="212.4" y="89.9">Digit4</text>
<text x="212.7" y="87">DP</text>
<text x="235.7" y="89.9">DE3</text>
<text x="235.7" y="87">DE3</text>
<text x="239.1" y="84.2">F</text>
<text x="67.5" y="90.2">PA3</text>
<text x="67.5" y="93.1">PA4</text>
<text x="67.5" y="96">PA5</text>
<text x="99.8" y="96">PD7</text>
<text x="99.8" y="93.1">PD0</text>
<text x="99.8" y="90.2">PD1</text>
<text x="67.5" y="98.8">PA6</text>
<text x="67.5" y="101.7">PA7</text>
<text x="99.8" y="101.7">PD4</text>
<text x="99.8" y="98.8">PD5</text>
<text x="67.5" y="104.6">GND</text>
<text x="67.5" y="107.4">PB0</text>
<text x="99.1" y="104.6">GND</text>
<text x="99.9" y="107.4">PE3</text>
<text x="67.5" y="110.3">PB1</text>
<text x="67.5" y="113.2">PF2</text>
<text x="99.9" y="113.2">PE1</text>
<text x="99.9" y="110.3">PE2</text>
<text x="67.5" y="118.9">PC0</text>
<text x="67.5" y="116">PF3</text>
<text x="99.8" y="118.9">PC7</text>
<text x="99.9" y="116">PE0</text>
<text x="67.5" y="121.8">PC1</text>
<text x="67.5" y="124.7">PC2</text>
<text x="99.8" y="124.7">PC5</text>
<text x="99.8" y="121.8">PC6</text>
<text x="67.5" y="130.4">GND</text>
<text x="67.5" y="127.5">PC3</text>
<text x="99.1" y="130.4">GND</text>
<text x="99.8" y="127.5">PC4</text>
<text x="67.5" y="133.3">PA0</text>
<text x="67.5" y="136.1">PA1</text>
<text x="99.9" y="136.1">PB4</text>
<text x="99.9" y="133.3">PB5</text>
<text x="67.5" y="139">PB2 (SW0)</text>
<text x="67.5" y="141.9">PB3 (LED0)</text>
<text x="100.1" y="141.9">PF0</text>
<text x="100.1" y="139">PF1</text>
</g>
<g font-size="2.1">
<text x="30.2" y="2.2">5</text>
<text x="84.7" y="2.2">4</text>
<text x="139.2" y="2.2">3</text>
<text x="193.8" y="2.2">2</text>
<text x="248.3" y="2.2">1</text>
<text x=".8" y="29.8">D</text>
<text x="276.3" y="29.8">D</text>
<text x=".8" y="80.1">C</text>
<text x="276.3" y="80.1">C</text>
<text x=".8" y="130.3">B</text>
<text x="276.3" y="130.3">B</text>
<text x=".8" y="180.5">A</text>
<text x="276.3" y="180.5">A</text>
<text x="30.2" y="206">5</text>
<text x="84.7" y="206">4</text>
<text x="139.2" y="206">3</text>
<text x="193.8" y="206">2</text>
<text x="248.3" y="206">1</text>
</g>
</svg>
